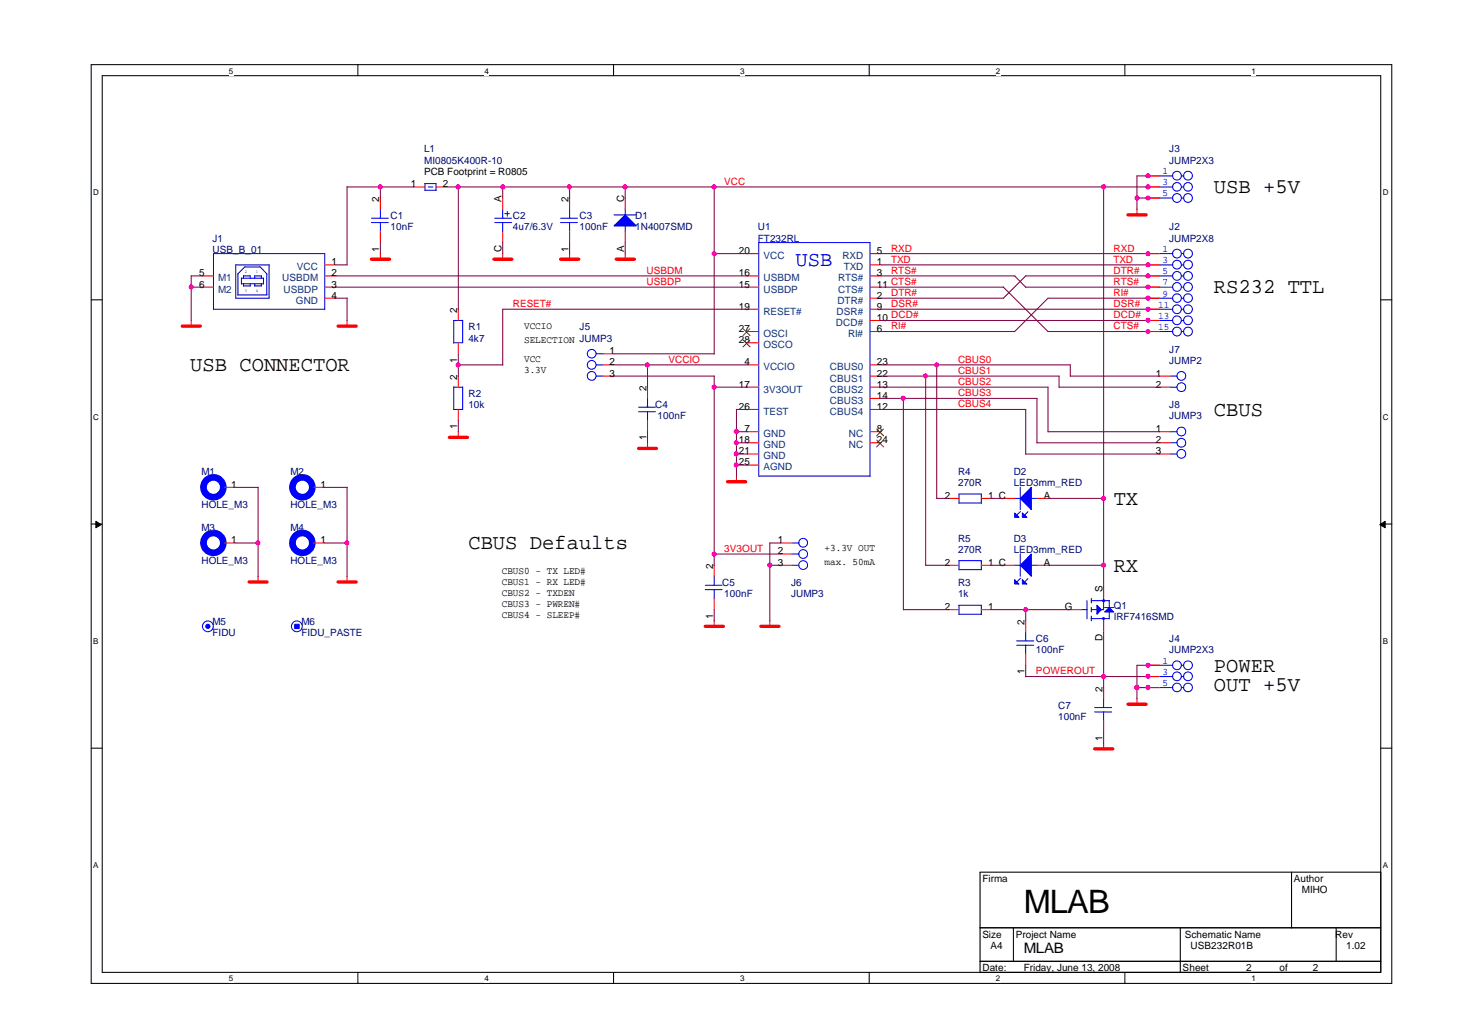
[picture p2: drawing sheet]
<svg xmlns="http://www.w3.org/2000/svg" width="297mm" height="210mm" viewBox="0 0 297 210" stroke-linecap="round" stroke-linejoin="round" font-family="sans-serif">
<path d="M18.5 13.1h264.3v186.7h-264.3zM20.8 15.4h259.7v182.2h-259.7z" fill="none" stroke="#000" stroke-width=".21"/>
<g fill="#fff">
<path d="M46.5 13.5h.9v1.8h-.9z"/>
<path d="M46.5 198h.9v1.8h-.9z"/>
</g>
<path d="M72.7 13.1v2.3M72.7 197.6v2.2" fill="none" stroke="#000" stroke-width=".21"/>
<g fill="#fff">
<path d="M98.5 13.5h.9v1.8h-.9z"/>
<path d="M98.5 198h.9v1.8h-.9z"/>
</g>
<path d="M124.7 13.1v2.3M124.7 197.6v2.2" fill="none" stroke="#000" stroke-width=".21"/>
<g fill="#fff">
<path d="M150.4 13.5h.9v1.8h-.9z"/>
<path d="M150.4 198h.9v1.8h-.9z"/>
</g>
<path d="M176.6 13.1v2.3M176.6 197.6v2.2" fill="none" stroke="#000" stroke-width=".21"/>
<g fill="#fff">
<path d="M202.4 13.5h.8v1.8h-.8z"/>
<path d="M202.4 198h.8v1.8h-.8z"/>
</g>
<path d="M228.5 13.1v2.3M228.5 197.6v2.2" fill="none" stroke="#000" stroke-width=".21"/>
<g fill="#fff">
<path d="M254.3 13.5h.9v1.8h-.9z"/>
<path d="M254.3 198h.9v1.8h-.9z"/>
<path d="M18.9 38.3h1.2v1.8h-1.2z"/>
<path d="M280.9 38.3h1.2v1.8h-1.2z"/>
<path d="M18.9 83.8h1.2v1.9h-1.2z"/>
<path d="M280.9 83.8h1.2v1.9h-1.2z"/>
</g>
<path d="M18.5 60.9h2.3M280.5 60.9h2.3" fill="none" stroke="#000" stroke-width=".21"/>
<g fill="#fff">
<path d="M18.9 129.4h1.1v1.8h-1.1z"/>
<path d="M280.9 129.4h1.1v1.8h-1.1z"/>
</g>
<path d="M18.5 106.5h2.3M280.5 106.5h2.3" fill="none" stroke="#000" stroke-width=".21"/>
<g fill="#000" stroke="#000" stroke-width=".2">
<path d="M19.5 105.9l1.1 .7-1.1 .6z" fill-rule="evenodd"/>
<path d="M280.3 106.6l1.1-.7v1.3z" fill-rule="evenodd"/>
</g>
<g fill="#fff">
<path d="M18.9 174.9h1.1v1.9h-1.1z"/>
<path d="M280.9 174.9h1.1v1.9h-1.1z"/>
</g>
<path d="M18.5 152h2.3M280.5 152h2.3M199.1 177.2h81.4v20.4h-81.4zM262.4 177.2v11.4M199.1 188.5h81.4M199.1 195.3h81.4M205.9 188.5v6.9M239.8 188.5v9.1M271.5 188.5v6.9" fill="none" stroke="#000" stroke-width=".21"/>
<g fill="none" stroke="#f00" stroke-width=".21">
<path d="M84.1 38h2.2M88.6 38h2.2M233.3 38h2.2M233.3 35.7h2.2M41.1 56.1h2.3M41.1 58.3h2.3M66 53.8h2.2M66 56.1h2.2M66 58.3h2.2M77.3 40.2v2.3M77.3 47v2.3M77.3 51.5v1.2"/>
<path d="M102.1 40.2v2.3M102.1 47v2.3M102.1 51.5v1.2M115.7 40.2v2.3M115.7 47v2.3M115.7 51.5v1.2M127 40.2v2.3M127 47v2.3M127 51.5v1.2M151.9 51.5h2.3M151.9 56.1h2.3M151.9 58.3h2.3"/>
<path d="M176.8 51.5h2.2M176.8 53.8h2.2M176.8 56.1h2.2M176.8 58.3h2.2M231 42.5v1.2M233.3 51.5h2.2M233.3 53.8h2.2M233.3 56.1h2.2M233.3 58.3h2.2M233.3 40.2h2.2M38.8 65.1v1.2M66 60.6h2.2"/>
<path d="M70.5 65.1v1.2M93.1 62.8v2.3M93.1 69.7v2.2M93.1 76.4v2.3M122.5 76.4h2.2M122.5 74.1h2.2M122.5 71.9h2.2M131.6 78.7v2.3M151.9 78.7h2.3M151.9 62.8h2.3M151.9 67.4h2.3M151.9 74.1h2.3"/>
<path d="M151.9 69.7h2.3M176.8 76.4h2.2M176.8 78.7h2.2M176.8 60.6h2.2M176.8 62.8h2.2M176.8 65.1h2.2M176.8 67.4h2.2M176.8 74.1h2.2M233.3 60.6h2.2M233.3 62.8h2.2M233.3 65.1h2.2M233.3 67.4h2.2"/>
<path d="M235.5 76.4h2.3M235.5 78.7h2.3M45.6 99h2.3M63.7 99h2.3M93.1 83.2v2.2M93.1 87.7v1.2M131.6 85.4v2.3M131.6 90v1.2M149.6 96.7v1.2M151.9 87.7h2.3M151.9 90h2.3M151.9 92.3h2.3"/>
<path d="M151.9 94.5h2.3M151.9 83.2h2.3M176.8 87.7h2.2M176.8 90h2.2M176.8 83.2h2.2M176.8 81h2.2M235.5 87.7h2.3M235.5 90h2.3M235.5 92.3h2.3M45.6 110.3h2.3M52.4 117.1v1.2M63.7 110.3h2.3"/>
<path d="M70.5 117.1v1.2M145.1 114.9v2.2M158.7 110.3h2.2M158.7 112.6h2.2M158.7 114.9h2.2M192.6 114.9h2.2M192.6 101.3h2.2M199.4 114.9h2.2M199.4 101.3h2.2M203.9 114.9h2.2M203.9 101.3h2.2M210.7 114.9h2.2"/>
<path d="M210.7 101.3h2.2M224.2 119.4v2.2M145.1 121.6v2.3M145.1 126.2v1.1M156.4 126.2v1.1M192.6 123.9h2.2M199.4 123.9h2.2M208.4 126.2v2.2M208.4 132.9v2.3M217.5 123.9h2.2M224.2 126.2v2.2M224.2 139.7v2.3"/>
<path d="M233.3 135.2h2.2M233.3 137.5h2.2M233.3 139.7h2.2M224.2 146.5v2.3M224.2 151v1.2M231 142v1.1"/>
</g>
<g fill="none" stroke="#f00" stroke-width=".68">
<path d="M75.5 52.7h3.6M100.4 52.7h3.6M113.9 52.7h3.7M125.2 52.7h3.7M229.2 43.7h3.7M37 66.3h3.7M68.7 66.3h3.7M91.3 88.9h3.7M129.7 91.1h3.7M147.8 97.9h3.7M50.6 118.3h3.7M68.7 118.3h3.7"/>
<path d="M143.3 127.3h3.7M154.6 127.3h3.7M222.4 152.2h3.7M229.2 143.1h3.7"/>
</g>
<g fill="none" stroke="#00f" stroke-width=".21">
<path d="M86.3 37.3h2.3M86.3 37.3v1.4M86.3 38.7h2.3M87 38h1M88.6 37.3v1.4M235.5 38h2.8M235.5 35.7h2.8M240.1 38h.4M240.1 35.7h.4M43.4 51.5h22.6v11.3h-22.6zM47.9 53.8h6.8v6.8h-6.8zM48.3 55.6v4.4l6-.1"/>
<path d="M49 56.5h4.5v1.2h-4.5zM49.5 56.1h1.4M49.5 58.1h1.4M49.5 56v.5M49.5 57.7v.4M49.7 54.2h3.2M49.7 54.2l-1.4 1.5M50.8 56.1v.5M50.8 57.6v.5M51.8 56.1h1.4M51.8 56v.5M51.8 57.7v.4"/>
<path d="M51.8 58.1h1.4M52.8 54.2l1.4 1.4v4.3M53.1 56.1v.5M53.1 57.6v.5M75.5 44.3h3.4M75.5 45.2h3.4M77.3 42.5v1.8M77.3 45.2v1.8M100.5 44.3h3.5M100.5 45.2h3.5M102.1 42.5v1.9M102.1 45.2v1.9"/>
<path d="M102.6 43.4h.9M103.1 42.9v1M113.9 44.3h3.4M113.9 45.2h3.4M115.7 42.5v1.8M115.7 45.2v1.8M124.7 43.7h4.6M127 42.5v1.2M127 45.9v1.1M154.2 49.3h22.6v47.4h-22.6zM235.5 51.5h2.8M235.5 53.8h2.8"/>
<path d="M235.5 56.1h2.8M235.5 58.3h2.8M235.5 40.2h2.8M240.1 51.5h.4M240.1 53.8h.4M240.1 56.1h.4M240.1 58.3h.4M240.1 40.2h.4M92.1 78.7h1.9M92.1 65.1h1.9M92.2 65.1v4.6M92.2 78.7v4.5"/>
<path d="M94 78.6v4.6h-1.9M94 65.1v4.6h-1.9M121.1 76.4h1.4M121.1 71.9h1.4M121.1 74.1h1.4M235.5 60.6h2.8M235.5 62.8h2.8M235.5 65.1h2.8M235.5 67.4h2.8M237.7 76.4h1.4M237.7 78.7h1.4M240.1 60.6h.4"/>
<path d="M240.1 62.8h.4M240.1 65.1h.4M240.1 67.4h.4M45.4 99h.2M63.4 99h.3M129.7 83.7h3.5M129.7 82.7h3.5M131.6 80.9v1.8M131.6 83.6v1.8M207.3 99v4.6M237.7 87.7h1.4M237.7 90h1.4"/>
<path d="M237.7 92.3h1.4M45.4 110.3h.2M63.4 110.3h.3M143.3 119.8h3.4M143.3 118.9h3.4M145.1 117.1v1.8M145.1 119.8v1.8M160.9 110.3h1.4M160.9 112.6h1.4M160.9 114.9h1.4M194.8 100.4h4.6v1.8M194.8 113.9h4.6v1.9"/>
<path d="M194.8 115.8h4.6M194.8 100.4v1.8M194.8 113.9v1.9M194.8 102.2h4.6M206.1 114.9h1.2M206.1 101.3h1.2M207.3 112.5v4.6M207.3 117.5l-.7 .8M207.3 103.9l-.7 .8M208.9 117.6l-.8 .7M208.9 104l-.8 .7M209.5 114.9h1.2"/>
<path d="M209.5 101.3h1.2M194.8 123h4.6v1.9M194.8 123v1.9M194.8 124.8h4.6M206.6 131.1h3.4M206.6 130.2h3.4M208.4 128.4v1.8M208.4 131.1v1.8M219.7 123.9h1.2M220.8 122.1v3.6M221.7 125.7h3.7M221.7 123.9h1.2"/>
<path d="M221.7 122.1h3.7M221.7 121.6v.9M221.7 123.4v.9M221.7 125.2v1M224.2 121.6v2.3h-.5M224.2 125.7v.5M224.4 123.5h1.9M225.4 122.1v3.6M235.5 135.2h2.8M235.5 137.5h2.8M235.5 139.7h2.8M240.1 135.2h.4"/>
<path d="M240.1 137.5h.4M240.1 139.7h.4M222.4 144.7h3.4M222.4 143.8h3.4M224.2 141.9v1.9M224.2 144.6v1.9"/>
<circle cx="239.1" cy="35.7" r=".89"/>
<circle cx="239.1" cy="38" r=".88"/>
<circle cx="241.4" cy="35.7" r=".89"/>
<circle cx="241.4" cy="38" r=".88"/>
<circle cx="239.1" cy="53.8" r=".89"/>
<circle cx="239.1" cy="40.2" r=".89"/>
<circle cx="239.1" cy="58.3" r=".89"/>
<circle cx="239.1" cy="51.5" r=".89"/>
<circle cx="239.1" cy="56.1" r=".89"/>
<circle cx="241.4" cy="53.8" r=".89"/>
<circle cx="241.4" cy="40.2" r=".89"/>
<circle cx="241.4" cy="58.3" r=".89"/>
<circle cx="241.4" cy="56.1" r=".89"/>
<circle cx="241.4" cy="51.5" r=".89"/>
<circle cx="120.2" cy="76.4" r=".89"/>
<circle cx="120.2" cy="74.1" r=".89"/>
<circle cx="120.2" cy="71.9" r=".88"/>
<circle cx="239.1" cy="67.4" r=".89"/>
<circle cx="239.1" cy="62.8" r=".89"/>
<circle cx="239.1" cy="65.1" r=".89"/>
<circle cx="239.1" cy="60.6" r=".88"/>
<circle cx="240" cy="76.4" r=".89"/>
<circle cx="240" cy="78.7" r=".89"/>
<circle cx="241.4" cy="67.4" r=".89"/>
<circle cx="241.4" cy="62.8" r=".89"/>
<circle cx="241.4" cy="65.1" r=".89"/>
<circle cx="241.4" cy="60.6" r=".88"/>
<circle cx="240" cy="92.2" r=".89"/>
<circle cx="240" cy="90" r=".89"/>
<circle cx="240" cy="87.7" r=".89"/>
<circle cx="163.2" cy="112.6" r=".89"/>
<circle cx="163.2" cy="110.3" r=".89"/>
<circle cx="163.2" cy="114.8" r=".89"/>
<circle cx="42.2" cy="127.3" r="1.1"/>
<circle cx="60.3" cy="127.3" r="1.1"/>
<circle cx="239.1" cy="137.4" r=".89"/>
<circle cx="239.1" cy="135.2" r=".89"/>
<circle cx="239.1" cy="139.7" r=".88"/>
<circle cx="241.4" cy="135.2" r=".89"/>
<circle cx="241.4" cy="137.4" r=".89"/>
<circle cx="241.4" cy="139.7" r=".88"/>
</g>
<g fill="#00f" stroke="#00f" stroke-width=".21">
<path d="M124.7 45.9l2.3-2.2 2.3 2.2z" fill-rule="evenodd"/>
<path d="M59.9 126.8h.9v.9h-.9z" fill-rule="evenodd"/>
<path d="M209.5 112.6v4.5l-2.2-2.2z" fill-rule="evenodd"/>
<path d="M207.7 117.8l.9 .9h-.9z" fill-rule="evenodd"/>
<path d="M206.1 117.8l.9 .9h-.9z" fill-rule="evenodd"/>
<path d="M207.3 101.3l2.2-2.3v4.6z" fill-rule="evenodd"/>
<path d="M207.7 104.2l.9 .9h-.9z" fill-rule="evenodd"/>
<path d="M206.1 104.2l.9 .9h-.9z" fill-rule="evenodd"/>
<path d="M222.9 123l.9 .9-.9 .9z" fill-rule="evenodd"/>
<path d="M224.4 124.3l1-.8 .9 .8z" fill-rule="evenodd"/>
<path d="M224.1 121.9h.2v.3h-.2z" fill-rule="evenodd"/>
<path d="M224.1 125.5h.2v.3h-.2z" fill-rule="evenodd"/>
<circle cx="42.2" cy="127.3" r=".43"/>
</g>
<g fill="none" stroke="#00f" stroke-width="1.4">
<circle cx="43.4" cy="99" r="2.01"/>
<circle cx="61.4" cy="99" r="2.01"/>
<circle cx="43.4" cy="110.3" r="2.01"/>
<circle cx="61.4" cy="110.3" r="2.01"/>
</g>
<path d="M151 66.8l1.4 1.4M151 69.1l1.4 1.4M152.4 66.8l-1.4 1.4M152.4 69.1l-1.4 1.4M178.1 87.2l1.4 1.4M178.1 89.4l1.4 1.4M179.5 87.2l-1.4 1.4M179.5 89.4l-1.4 1.4" fill="none" stroke="#804000" stroke-width=".2"/>
<g fill="none" stroke="#800040" stroke-width=".21">
<path d="M70.5 37.9v15.9M70.5 38h13.6M77.3 37.9v2.3M90.8 38h142.5M93.1 38v24.9M102.1 38v2.3M115.7 38v2.3M127 37.9v2.3M145.1 38v33.9M224.2 38v81.4M233.3 35.7h-2.3v6.9M38.8 58.3h2.3"/>
<path d="M38.8 56v9.1M38.8 56.1h2.4M68.2 56.1h83.7M68.2 58.3h83.7M68.2 53.8h2.4M77.3 49.3v2.3M102.1 49.3v2.3M115.7 49.3v2.3M127 49.3v2.3M145.1 51.5h6.8M179 58.3h24.9M179 56.1h27.2l2.2 2.3"/>
<path d="M179 53.8h54.3M179 51.5h54.3M203.8 58.3l9.1 9.1h20.4M208.4 56.1h24.9M208.4 58.3h24.9M208.4 56l-4.5 4.6h-24.9M231 40.2h2.3M68.2 60.6h2.3M70.5 60.6v4.5M93.1 71.9v4.6M93.1 74.1h9.1M124.7 71.9h20.4"/>
<path d="M124.7 76.4h20.4M124.7 74.1h27.2M131.6 74.1v4.6M145.1 76.4v38.5M145.1 78.7h6.8M151.9 62.8h-49.8v11.4M179 67.4h27.1M179 76.4h36.2M179 78.7h34M179 74.1h38.5M179 62.8h54.3M179 65.1h54.3"/>
<path d="M188.1 76.4v38.5h4.5M190.3 74.1v27.2M212.9 78.7v9.1M215.2 78.7h20.4M215.2 76.4v2.3M217.5 74.1v2.3h18.1M233.3 60.6h-20.4l-6.8 6.8M47.9 99h4.6M52.4 99v18.1M66 99h4.6M70.5 99v18.1M93.1 85.4v2.4"/>
<path d="M131.6 87.7v2.3M149.6 83.2h2.3M149.6 94.5h2.3M149.6 92.3h2.3M149.6 90h2.3M149.6 87.7h2.3M149.6 83.2v13.6M179 83.2h29.4M179 81h31.7M183.5 81v42.9M208.4 92.3h27.2M208.4 83.2v9.1"/>
<path d="M210.7 90h24.9M210.7 81v9M212.9 87.7h22.7M47.9 110.3h4.6M66 110.3h4.6M145.1 112.6h13.6M156.4 114.9h2.3M158.7 110.3h-2.3v15.9M190.3 101.3h2.3M201.6 114.9h2.3M201.6 101.3h2.3M212.9 114.9h11.4"/>
<path d="M212.9 101.3h11.4M145.1 123.9v2.3M183.5 123.9h9.1M201.6 123.9h15.9M208.4 123.9v2.3M208.4 135.2v2.3M208.4 137.5h24.9M224.2 128.4v11.4M231 139.7h2.3M233.3 135.2h-2.3v6.8M224.2 148.8v2.3"/>
</g>
<g fill="#f0f" stroke="#f0f" stroke-width=".21">
<circle cx="38.8" cy="58.3" r=".43"/>
<circle cx="77.3" cy="38" r=".44"/>
<circle cx="102.1" cy="38" r=".44"/>
<circle cx="115.7" cy="38" r=".44"/>
<circle cx="145.1" cy="51.5" r=".43"/>
<circle cx="149.6" cy="87.7" r=".43"/>
<circle cx="149.6" cy="94.5" r=".44"/>
<circle cx="149.6" cy="92.2" r=".43"/>
<circle cx="149.6" cy="90" r=".43"/>
<circle cx="145.1" cy="78.7" r=".43"/>
<circle cx="145.1" cy="112.6" r=".43"/>
<circle cx="156.4" cy="114.8" r=".43"/>
<circle cx="93.1" cy="38" r=".44"/>
<circle cx="93.1" cy="74.1" r=".43"/>
<circle cx="127" cy="38" r=".44"/>
<circle cx="145.1" cy="38" r=".44"/>
<circle cx="224.2" cy="38" r=".44"/>
<circle cx="233.2" cy="35.7" r=".43"/>
<circle cx="231" cy="40.2" r=".43"/>
<circle cx="233.2" cy="40.2" r=".43"/>
<circle cx="233.2" cy="51.5" r=".43"/>
<circle cx="233.2" cy="53.8" r=".43"/>
<circle cx="183.5" cy="80.9" r=".43"/>
<circle cx="190.3" cy="74.1" r=".43"/>
<circle cx="224.2" cy="101.3" r=".43"/>
<circle cx="233.2" cy="38" r=".44"/>
<circle cx="208.4" cy="123.9" r=".43"/>
<circle cx="224.2" cy="137.4" r=".43"/>
<circle cx="233.2" cy="137.4" r=".43"/>
<circle cx="233.2" cy="135.2" r=".43"/>
<circle cx="231" cy="139.7" r=".44"/>
<circle cx="233.2" cy="139.7" r=".44"/>
<circle cx="52.4" cy="110.3" r=".43"/>
<circle cx="70.5" cy="110.3" r=".43"/>
<circle cx="131.5" cy="74.1" r=".43"/>
<circle cx="224.2" cy="114.8" r=".43"/>
<circle cx="188" cy="76.4" r=".43"/>
<circle cx="233.2" cy="56.1" r=".43"/>
<circle cx="233.2" cy="65.1" r=".43"/>
<circle cx="233.2" cy="60.6" r=".44"/>
<circle cx="233.2" cy="58.3" r=".43"/>
<circle cx="233.2" cy="67.4" r=".43"/>
<circle cx="233.2" cy="62.8" r=".43"/>
</g>
<text font-size="6.6" x="208" y="185.5">MLAB</text>
<g font-size="4.3">
<text x="246.6" y="39.3">USB +5V</text>
<text x="246.6" y="59.6">RS232 TTL</text>
<text x="38.7" y="75.5">USB CONNECTOR</text>
<text x="246.6" y="84.5">CBUS</text>
<text x="226.3" y="102.6">TX</text>
<text x="95.2" y="111.6">CBUS Defaults</text>
<text x="226.3" y="116.1">RX</text>
<text x="246.6" y="136.5">POWER</text>
<text x="246.6" y="140.5">OUT +5V</text>
</g>
<text font-size="4.3" fill="#00f" x="161.6" y="54">USB</text>
<text font-size="2.9" x="208" y="193.6">MLAB</text>
<g font-size="2" fill="#000080">
<text x="86.1" y="31">L1</text>
<text x="86.1" y="33.2">MI0805K400R-10</text>
<text x="237.6" y="31">J3</text>
<text x="237.6" y="33.2">JUMP2X3</text>
<text x="79.3" y="44.5">C1</text>
<text x="79.3" y="46.8">10nF</text>
<text x="104.2" y="44.5">C2</text>
<text x="104.2" y="46.8">4u7/6.3V</text>
<text x="117.8" y="44.5">C3</text>
<text x="117.8" y="46.8">100nF</text>
<text x="129.1" y="44.5">D1</text>
<text x="129.1" y="46.8">1N4007SMD</text>
<text x="154" y="46.8">U1</text>
<text x="237.6" y="46.8">J2</text>
<text x="43.2" y="49.1">J1</text>
<text x="43.2" y="51.3">USB_B_01</text>
<text x="154" y="49.1">FT232RL</text>
<text x="237.6" y="49.1">JUMP2X8</text>
<text x="95.2" y="67.2">R1</text>
<text x="95.2" y="69.4">4k7</text>
<text x="117.8" y="67.2">J5</text>
<text x="237.6" y="71.7">J7</text>
<text x="237.6" y="73.9">JUMP2</text>
<text x="95.2" y="80.7">R2</text>
<text x="95.2" y="83">10k</text>
<text x="133.1" y="83">C4</text>
<text x="237.6" y="83">J8</text>
<text x="133.6" y="85.2">100nF</text>
<text x="237.6" y="85.2">JUMP3</text>
<text x="40.9" y="96.5">M1</text>
<text x="59" y="96.5">M2</text>
<text x="194.6" y="96.5">R4</text>
<text x="194.6" y="98.8">270R</text>
<text x="206" y="96.5">D2</text>
<text x="206" y="98.8">LED3mm_RED</text>
<text x="40.9" y="103.3">HOLE_M3</text>
<text x="40.9" y="107.8">M3</text>
<text x="59" y="103.3">HOLE_M3</text>
<text x="59" y="107.8">M4</text>
<text x="194.6" y="110.1">R5</text>
<text x="194.6" y="112.4">270R</text>
<text x="206" y="110.1">D3</text>
<text x="206" y="112.4">LED3mm_RED</text>
<text x="40.9" y="114.6">HOLE_M3</text>
<text x="59" y="114.6">HOLE_M3</text>
<text x="146.7" y="119.1">C5</text>
<text x="160.7" y="119.1">J6</text>
<text x="194.6" y="119.1">R3</text>
<text x="147.2" y="121.4">100nF</text>
<text x="160.7" y="121.4">JUMP3</text>
<text x="194.6" y="121.4">1k</text>
<text x="226.3" y="123.7">Q1</text>
<text x="226.3" y="125.9">IRF7416SMD</text>
<text x="43.2" y="127.1">M5</text>
<text x="43.2" y="129.3">FIDU</text>
<text x="61.3" y="127.1">M6</text>
<text x="61.3" y="129.3">FIDU_PASTE</text>
<text x="210.5" y="130.4">C6</text>
<text x="237.6" y="130.4">J4</text>
<text x="210.5" y="132.7">100nF</text>
<text x="237.6" y="132.7">JUMP2X3</text>
<text x="215" y="144">C7</text>
<text x="215" y="146.3">100nF</text>
</g>
<g font-size="2">
<text x="86.1" y="35.5">PCB Footprint = R0805</text>
<text x="77" y="41.1" transform="rotate(-90 77 41.1)">2</text>
<text x="83.4" y="38.1">1</text>
<text x="90" y="38.1">2</text>
<text x="101.9" y="41.1" transform="rotate(-90 101.9 41.1)">A</text>
<text x="115.5" y="41.1" transform="rotate(-90 115.5 41.1)">2</text>
<text x="126.8" y="41.1" transform="rotate(-90 126.8 41.1)">C</text>
<text x="67.4" y="53.9">1</text>
<text x="77" y="51.1" transform="rotate(-90 77 51.1)">1</text>
<text x="101.9" y="51.1" transform="rotate(-90 101.9 51.1)">C</text>
<text x="115.5" y="51.1" transform="rotate(-90 115.5 51.1)">1</text>
<text x="126.8" y="51.1" transform="rotate(-90 126.8 51.1)">A</text>
<text x="150.1" y="51.6">20</text>
<text x="178.1" y="51.6">5</text>
<text x="178.1" y="53.9">1</text>
<text x="40.5" y="56.1">5</text>
<text x="40.5" y="58.4">6</text>
<text x="67.4" y="56.1">2</text>
<text x="67.4" y="58.4">3</text>
<text x="150.1" y="56.1">16</text>
<text x="150.1" y="58.4">15</text>
<text x="178.1" y="56.1">3</text>
<text x="178.1" y="58.4">11</text>
<text x="67.4" y="60.7">4</text>
<text x="92.9" y="63.7" transform="rotate(-90 92.9 63.7)">2</text>
<text x="150.1" y="62.9">19</text>
<text x="178.1" y="65.2">10</text>
<text x="178.1" y="60.7">2</text>
<text x="178.1" y="62.9">9</text>
<text x="106.5" y="66.8">VCCIO</text>
<text x="106.5" y="69.7">SELECTION JUMP3</text>
<text x="123.9" y="72">1</text>
<text x="150.1" y="67.5">27</text>
<text x="150.1" y="69.7">28</text>
<text x="178.1" y="67.5">6</text>
<text x="92.9" y="77.2" transform="rotate(-90 92.9 77.2)">2</text>
<text x="92.9" y="73.7" transform="rotate(-90 92.9 73.7)">1</text>
<text x="106.5" y="73.6">VCC</text>
<text x="106.5" y="75.8">3.3V</text>
<text x="123.9" y="74.2">2</text>
<text x="123.9" y="76.5">3</text>
<text x="151.3" y="74.2">4</text>
<text x="178.1" y="76.5">22</text>
<text x="178.1" y="74.2">23</text>
<text x="234.9" y="76.5">1</text>
<text x="131.3" y="79.5" transform="rotate(-90 131.3 79.5)">2</text>
<text x="150.1" y="78.8">17</text>
<text x="150.1" y="83.3">26</text>
<text x="178.1" y="78.8">13</text>
<text x="178.1" y="81">14</text>
<text x="178.1" y="83.3">12</text>
<text x="234.9" y="78.8">2</text>
<text x="92.9" y="87.3" transform="rotate(-90 92.9 87.3)">1</text>
<text x="131.3" y="89.5" transform="rotate(-90 131.3 89.5)">1</text>
<text x="151.3" y="87.8">7</text>
<text x="178.1" y="87.8">8</text>
<text x="234.9" y="87.8">1</text>
<text x="150.1" y="94.6">25</text>
<text x="150.1" y="90.1">18</text>
<text x="150.1" y="92.3">21</text>
<text x="178.1" y="90.1">24</text>
<text x="234.9" y="90.1">2</text>
<text x="234.9" y="92.3">3</text>
<text x="47" y="99.1">1</text>
<text x="65.1" y="99.1">1</text>
<text x="191.9" y="101.4">2</text>
<text x="200.7" y="101.4">1 C</text>
<text x="212" y="101.4">A</text>
<text x="47" y="110.4">1</text>
<text x="65.1" y="110.4">1</text>
<text x="158" y="110.4">1</text>
<text x="158" y="112.7">2</text>
<text x="167.5" y="112">+3.3V OUT</text>
<text x="101.9" y="116.6">CBUS0 - TX LED#</text>
<text x="101.9" y="118.8">CBUS1 - RX LED#</text>
<text x="144.9" y="115.7" transform="rotate(-90 144.9 115.7)">2</text>
<text x="158" y="114.9">3</text>
<text x="167.5" y="114.9">max. 50mA</text>
<text x="191.9" y="114.9">2</text>
<text x="200.7" y="114.9">1 C</text>
<text x="212" y="114.9">A</text>
<text x="101.9" y="123.3">CBUS3 - PWREN#</text>
<text x="101.9" y="121">CBUS2 - TXDEN</text>
<text x="101.9" y="125.6">CBUS4 - SLEEP#</text>
<text x="144.9" y="125.7" transform="rotate(-90 144.9 125.7)">1</text>
<text x="191.9" y="124">2</text>
<text x="200.7" y="124">1</text>
<text x="216.4" y="124">G</text>
<text x="224" y="120.2" transform="rotate(-90 224 120.2)">S</text>
<text x="208.2" y="127" transform="rotate(-90 208.2 127)">2</text>
<text x="224" y="130.2" transform="rotate(-90 224 130.2)">D</text>
<text x="208.2" y="137" transform="rotate(-90 208.2 137)">1</text>
<text x="224" y="140.5" transform="rotate(-90 224 140.5)">2</text>
<text x="224" y="150.6" transform="rotate(-90 224 150.6)">1</text>
<text x="199.6" y="179.3">Firma</text>
<text x="262.9" y="179.3">Author</text>
<text x="264.5" y="181.5">MIHO</text>
<text x="199.6" y="190.6">Size</text>
<text x="206.4" y="190.6">Project Name</text>
<text x="240.8" y="190.6">Schematic Name</text>
<text x="271.3" y="190.6">Rev</text>
<text x="199.6" y="197.4">Date:</text>
<text x="201.2" y="192.8">A4</text>
<text x="208" y="197.4">Friday, June 13, 2008</text>
<text x="240.3" y="197.4">Sheet</text>
<text x="241.9" y="192.8">USB232R01B</text>
<text x="253.2" y="197.4">2</text>
<text x="260" y="197.4">of</text>
<text x="266.7" y="197.4">2</text>
<text x="273.5" y="192.8">1.02</text>
</g>
<g font-size="2" fill="#00f">
<text x="236.2" y="35.4">1</text>
<text x="236.2" y="37.6">3</text>
<text x="236.2" y="39.9">5</text>
<text x="236.2" y="51.2">1</text>
<text x="236.2" y="53.5">3</text>
<text x="236.2" y="55.7">5</text>
<text x="236.2" y="58">7</text>
<text x="235.3" y="62.5">11</text>
<text x="235.3" y="64.8">13</text>
<text x="236.2" y="60.3">9</text>
<text x="235.3" y="67">15</text>
<text x="236.2" y="134.8">1</text>
<text x="236.2" y="137.1">3</text>
<text x="236.2" y="139.4">5</text>
</g>
<g font-size="2" fill="#f00">
<text x="147.1" y="37.5">VCC</text>
<text x="181.1" y="51.1">RXD</text>
<text x="181.1" y="53.4">TXD</text>
<text x="226.3" y="51.1">RXD</text>
<text x="226.3" y="53.4">TXD</text>
<text x="131.4" y="55.6">USBDM</text>
<text x="131.4" y="57.9">USBDP</text>
<text x="181.1" y="55.6">RTS#</text>
<text x="181.1" y="57.9">CTS#</text>
<text x="226.3" y="55.6">DTR#</text>
<text x="226.3" y="57.9">RTS#</text>
<text x="104.2" y="62.4">RESET#</text>
<text x="181.1" y="60.1">DTR#</text>
<text x="181.1" y="64.7">DCD#</text>
<text x="181.1" y="62.4">DSR#</text>
<text x="226.3" y="64.7">DCD#</text>
<text x="226.3" y="60.1">RI#</text>
<text x="226.3" y="62.4">DSR#</text>
<text x="181.1" y="66.9">RI#</text>
<text x="226.3" y="66.9">CTS#</text>
<text x="135.8" y="73.7">VCCIO</text>
<text x="194.6" y="76">CBUS1</text>
<text x="194.6" y="73.7">CBUS0</text>
<text x="194.6" y="78.2">CBUS2</text>
<text x="194.6" y="82.7">CBUS4</text>
<text x="194.6" y="80.5">CBUS3</text>
<text x="147.1" y="112.1">3V3OUT</text>
<text x="210.5" y="137">POWEROUT</text>
</g>
<g font-size="2" fill="#004080">
<text x="155.1" y="52.6">VCC</text>
<text x="171.2" y="52.6">RXD</text>
<text x="44.3" y="57.2">M1</text>
<text x="44.3" y="59.5">M2</text>
<text x="57.3" y="57.2">USBDM</text>
<text x="57.6" y="59.5">USBDP</text>
<text x="60.3" y="54.9">VCC</text>
<text x="155.1" y="57.2">USBDM</text>
<text x="155.1" y="59.5">USBDP</text>
<text x="170.3" y="57.2">RTS#</text>
<text x="170.3" y="59.5">CTS#</text>
<text x="171.5" y="54.9">TXD</text>
<text x="60.1" y="61.7">GND</text>
<text x="155.1" y="63.9">RESET#</text>
<text x="170" y="63.9">DSR#</text>
<text x="170.1" y="61.7">DTR#</text>
<text x="155.1" y="68.5">OSCI</text>
<text x="155.1" y="70.8">OSCO</text>
<text x="169.8" y="66.2">DCD#</text>
<text x="172.3" y="68.5">RI#</text>
<text x="155.1" y="75.2">VCCIO</text>
<text x="168.6" y="77.5">CBUS1</text>
<text x="168.6" y="75.2">CBUS0</text>
<text x="155.1" y="79.8">3V3OUT</text>
<text x="168.6" y="79.8">CBUS2</text>
<text x="168.6" y="82.1">CBUS3</text>
<text x="155.1" y="88.8">GND</text>
<text x="155.1" y="84.3">TEST</text>
<text x="168.6" y="84.3">CBUS4</text>
<text x="172.5" y="88.8">NC</text>
<text x="155.1" y="95.6">AGND</text>
<text x="155.1" y="91.1">GND</text>
<text x="155.1" y="93.4">GND</text>
<text x="172.5" y="91.1">NC</text>
</g>
<g font-size="1.6">
<text x="46.5" y="15">5</text>
<text x="98.5" y="15">4</text>
<text x="150.4" y="15">3</text>
<text x="202.4" y="15">2</text>
<text x="254.3" y="15">1</text>
<text x="18.9" y="39.7">D</text>
<text x="280.9" y="39.7">D</text>
<text x="18.9" y="85.3">C</text>
<text x="280.9" y="85.3">C</text>
<text x="18.9" y="130.8">B</text>
<text x="280.9" y="130.8">B</text>
<text x="18.9" y="176.4">A</text>
<text x="280.9" y="176.4">A</text>
<text x="46.5" y="199.4">5</text>
<text x="98.5" y="199.4">4</text>
<text x="150.4" y="199.4">3</text>
<text x="202.4" y="199.4">2</text>
<text x="254.3" y="199.4">1</text>
</g>
<g font-size=".9" fill="#00f">
<text x="49.7" y="55.6">2</text>
<text x="49.7" y="59.4">3</text>
<text x="52" y="55.6">1</text>
<text x="52" y="59.4">4</text>
</g>
</svg>
